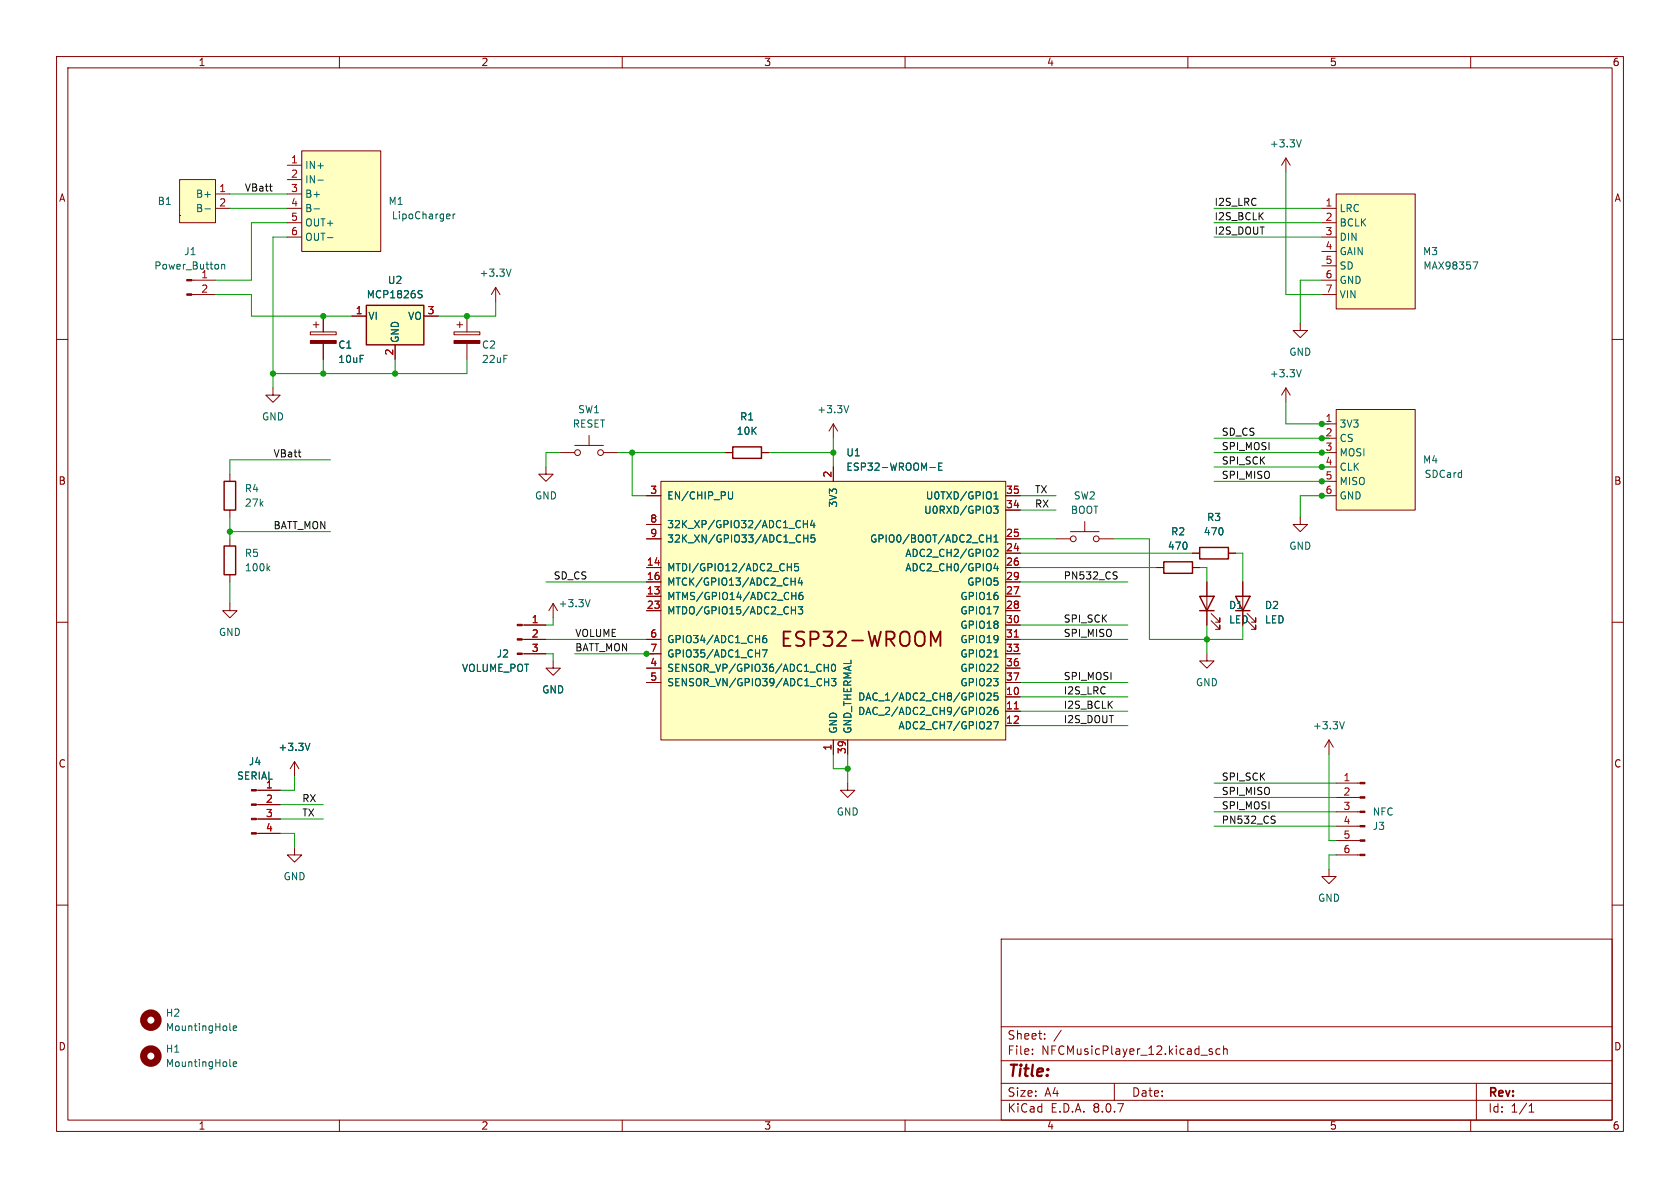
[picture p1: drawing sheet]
<svg xmlns="http://www.w3.org/2000/svg" width="297mm" height="210mm" viewBox="0 0 297 210" stroke-linecap="round" stroke-linejoin="round" font-family="sans-serif">
<g fill="none" stroke="#840000" stroke-width=".18">
<path d="M10 10h277v190h-277zM12 12h273v186h-273zM60 10v2M110 10v2M160 10v2M210 10v2M260 10v2M10 60h2M285 60h2M128.3 80h1.2M134.6 80h1.3M229.9 91.4v1.3h1.2l-1.2 1.3-1.3-1.3h1.3"/>
<path d="M10 110h2M285 110h2M234.9 153.7v1.2h1.3l-1.3 1.3-1.2-1.3h1.2M10 160h2M177 166h108v32h-108zM285 160h2M60 198v2M110 198v2M160 198v2M177 194.5h108M177 191.5h108M177 187.5h108"/>
<path d="M177 181.5h108M182.5 186.3v.1M182.5 185.5v.1M184.7 183.6v.1M184.7 182.8v.1M187.6 182.1l-1.3 2M197 191.5v3M210 198v2M214.3 185.5l-.3-.1-.3 .2 .1 .2 .5 .2v.3h-.6M215.7 185.5l-.5-.1-.2 .3v.4l.1 .2h.6M216.3 185.5l.2-.1 .4 .1 .1 .9M216.3 184.9v1.5"/>
<path d="M260 198v2M261 191.5v6.5M270.3 196.6h.9M270.3 195.5l.4-.4v1.5"/>
</g>
<path d="M129.5 79h5.1v2h-5.1z" fill="none" stroke="#840000" stroke-width=".25"/>
<path d="M116.8 85.1h61v45.7h-61z" fill="#ffffc2"/>
<g fill="none" stroke="#840000" stroke-width=".18">
<path d="M147.3 74.9v2.6M147.3 74.9l-.7 1.3M147.3 74.9l.8 1.3M114.3 95.3h2.5M114.3 87.6h2.5M114.3 92.7h2.5M116.8 85.1h61v45.7h-61zM147.3 82.6v2.5M177.8 97.8h2.5M177.8 95.3h2.5M177.8 87.6h2.5M177.8 90.2h2.5"/>
<path d="M92.3 110.5h4.2M92.3 113h4.2M92.3 115.6h4.2M114.3 105.4h2.5M114.3 100.3h2.5M114.3 102.9h2.5M114.3 108h2.5M114.3 113h2.5M114.3 115.6h2.5M114.3 118.1h2.5M177.8 105.4h2.5M177.8 100.3h2.5"/>
<path d="M177.8 102.9h2.5M177.8 108h2.5M177.8 110.5h2.5M177.8 113h2.5M177.8 115.6h2.5M177.8 118.1h2.5M114.3 120.7h2.5M147.3 130.8v2.6M149.9 138.4v1.3h1.2l-1.2 1.3-1.3-1.3h1.3M149.9 130.8v2.6M177.8 123.2h2.5M177.8 125.7h2.5"/>
<path d="M177.8 128.3h2.5M177.8 120.7h2.5"/>
</g>
<g fill="none" stroke="#840000" stroke-width=".32">
<path d="M138.6 112.9h.8M139.8 111.6h-1.2v2.6h1.2M142.2 111.8l-1-.2a.62 .62 0 0 0-.5 .7 .62 .62 0 0 0 .5 .6 .93 .93 0 0 1 1 .6 .65 .65 0 0 1-.5 .7l-1-.1M143.3 113h.9a.69 .69 0 0 0 .5-.7 .69 .69 0 0 0-.5-.7h-.9v2.6M145.6 111.6h1.5l-.8 1a.69 .69 0 0 1 .8 .5v.6l-.2 .4-.2 .1h-.8l-.3-.3M148.1 111.9l.4-.3h.6a.69 .69 0 0 1 .3 1.1l-1.4 1.5h1.6M150.6 113.2h2M153.5 111.6l.7 2.6 .4-1.8 .5 1.8 .6-2.6M156.7 113h1a.69 .69 0 0 0 .5-.7 .69 .69 0 0 0-.5-.7h-1v2.6M157.3 113l.8 1.2M159.5 111.8a.84 .84 0 0 1 .9-.1 .84 .84 0 0 1 .4 .8v.8a.85 .85 0 0 1-.8 .9 .85 .85 0 0 1-.9-.9v-.8l.1-.5zM161.9 112a.85 .85 0 0 1 1-.4 .85 .85 0 0 1 .6 .9v.8a.85 .85 0 0 1-.9 .9 .85 .85 0 0 1-.8-.9z"/>
<path d="M164.6 114.2v-2.6l.8 1.9 .8-1.9v2.6"/>
</g>
<g fill="none" stroke="#006464" stroke-width=".18">
<path d="M150 71.7l-.4 1.3M129.5 86.9l-.1 1.2-.1 .1-.4-.1M139.9 99.6v1.3M141.1 99.6h-.6v.6l.1-.1 .5 .1 .1 .2-.1 .4-.2 .1-.4-.1M142 92v1.3M142 92.6h.8M142.1 95.2h.7M142.1 94.6v1.2M142.8 92v1.3M142.8 94.6v1.2M143.6 92l-.3 .9h.8M143.9 92.4v.9"/>
<path d="M144 94.6h-.6v.6l.1-.2 .5 .1 .1 .2-.1 .4-.2 .1-.4-.1M164.4 82.6h.9M166 82.5h.4M166.6 81.9h-.6v1.2h.6M174.4 95.2h.8M175.2 94.6v1.2M175.7 89.5h.7l-.4 .5 .4 .1v.5l-.2 .1h-.5M175.7 97.2l.5-.1 .2 .4-.7 .9h.7M175.7 95.8h.7M175.7 87.3l.4-.4v1.3M175.7 94.9l.4-.3v1.2M175.7 88.2h.7"/>
<path d="M176 99.6l-.3 .9h.8M134.8 114.9h.8l-.5 1.2M135.4 112.3l-.3 .1a.86 .86 0 0 0 0 1.2l.4-.1 .1-.4-.3-.3h-.2l-.3 .3M139.2 100.2h.7M139.8 102.8h.8M139.9 107.9h.7M140 105.3h.7M140.6 102.2v1.2M140.6 107.3v1.2M140.7 104.7v1.3M141.1 107.3h.8l-.4 .4 .3 .2v.5l-.1 .1-.6-.1M141.4 102.1l-.3 .9h.8"/>
<path d="M141.7 102.6v.8M141.8 104.7l-.3 .1a.86 .86 0 0 0 0 1.2l.4-.1 .1-.5-.3-.2-.3 .1-.2 .1M145.7 118h.7M146.4 117.4v1.3M146.5 120v1.2M147 120h.8l-.5 .4 .4 .2v.5l-.2 .1-.5-.1M147.1 117.5l.2-.1a.68 .68 0 0 1 .4 .7 .68 .68 0 0 1-.4 .6l-.2-.1-.1-.4zM175.7 116.1h.7M176.3 100.1v.8M145.8 120.6h.7M174.5 122.6l.5-.1 .2 .4-.8 .9h.8M174.5 125.2l.5-.2 .2 .4-.8 .9h.8"/>
<path d="M175.7 127.6h.8l-.5 1.2M176.3 125l-.3 .1a.86 .86 0 0 0 0 1.2l.4-.1v-.4l-.2-.3-.4 .1-.1 .2M176.4 122.5h-.6l-.1 .6 .2-.1h.4l.1 .2v.4l-.2 .2-.5-.2"/>
</g>
<path d="M179.3 112.6h.7M179.3 125.3h.7" fill="none" stroke="#a90000" stroke-width=".18"/>
<g fill="#840000" stroke="#840000" stroke-width=".18">
<path d="M91.4 115.4h.9v.3h-.9z"/>
<path d="M91.4 112.9h.9v.3h-.9z"/>
<path d="M91.4 110.4h.9v.2h-.9z"/>
</g>
<path d="M53.3 26.7h14v17.8h-14z" fill="#ffffc2"/>
<g fill="none" stroke="#840000" stroke-width=".18">
<path d="M50.8 29.2h2.5M50.8 31.8h2.5M50.8 34.3h2.5M50.8 36.8h2.5M50.8 39.4h2.5M53.3 26.7h14v17.8h-14zM50.8 41.9h2.5M48.3 68.6v1.3h1.2l-1.2 1.2-1.3-1.2h1.3M101.6 78.7h5.1M104.1 77v1.7M99.1 80h2.5M106.7 80h2.5"/>
<path d="M210.8 97.8h1.3M217.2 97.8h1.2M204.5 100.3h1.2M210.8 100.3h1.3M234.9 130.8l-.7 1.3M234.9 130.8v2.6M234.9 130.8l.8 1.3M52.1 149.9v1.2h1.2l-1.2 1.3-1.3-1.3h1.3"/>
<circle cx="102.1" cy="80" r=".51"/>
<circle cx="106.2" cy="80" r=".51"/>
</g>
<path d="M55.5 36.9h1M56.2 31.8h1M79.5 37.9l.1 .2-.6 .2M80.1 37.8v.9M80.5 37.8l-.4 .3M57.9 42h.9M237.7 127.6l-.5 1.2M40.6 188.4l.2 .1M40.6 182l.2 .2M41.2 188.1l.6-.1v-.2l-.4-.1-.2 .2 .1 .6h.5M41.2 181.8l.6-.2v-.2l-.4-.1-.2 .2 .1 .6h.5" fill="none" stroke="#006464" stroke-width=".18"/>
<path d="M205.7 99.3h5.1v2h-5.1zM212.1 96.8h5.1v2h-5.1z" fill="none" stroke="#840000" stroke-width=".25"/>
<g fill="none" stroke="#840000" stroke-width="1.3">
<circle cx="26.7" cy="186.7" r="1.27"/>
<circle cx="26.7" cy="180.3" r="1.27"/>
</g>
<path d="M31.7 31.8h6.4v7.6h-6.4z" fill="#ffffc2"/>
<path d="M31.7 31.8h6.4v7.6h-6.4zM31.7 38.1h.1M38.1 34.3h2.5M38.1 36.8h2.5M54.9 58.7h4.5v.5h-4.5zM55.4 57.4h1M55.9 56.9v1M57.1 55.9v2.8M57.1 60.7v2.8M40.6 83.8v1.3M40.6 90.2v1.2" fill="none" stroke="#840000" stroke-width=".18"/>
<path d="M36.2 36.9h1" fill="none" stroke="#006464" stroke-width=".18"/>
<path d="M39.6 85.1h2.1v5.1h-2.1z" fill="none" stroke="#840000" stroke-width=".25"/>
<path d="M54.9 60.2h4.5v.5h-4.5z" fill="#840000" stroke="#840000" stroke-width=".18"/>
<path d="M236.2 34.3h14v20.3h-14z" fill="#ffffc2"/>
<path d="M233.7 36.8h2.5M233.7 39.4h2.5M236.2 34.3h14v20.3h-14zM233.7 41.9h2.5M233.7 44.5h2.5M233.7 47h2.5M233.7 49.5h2.5M233.7 52.1h2.5M97.8 116.8v1.3h1.3l-1.3 1.3-1.3-1.3h1.3" fill="none" stroke="#840000" stroke-width=".18"/>
<path d="M260.4 46.3h.9l-.6 1.3" fill="none" stroke="#006464" stroke-width=".18"/>
<path d="M64.8 54h10.1v7h-10.1z" fill="#ffffc2"/>
<path d="M64.8 54h10.1v7h-10.1zM39.6 96.5h2.1v5.1h-2.1zM212.1 105.4h2.5l-1.2 2.6zM212.1 108h2.5M218.4 105.4h2.6l-1.3 2.6zM218.4 108h2.6" fill="none" stroke="#840000" stroke-width=".25"/>
<g fill="none" stroke="#840000" stroke-width=".18">
<path d="M62.2 55.9h2.6M74.9 55.9h2.6M80.3 58.7h4.5v.5h-4.5zM80.8 57.4h1M81.3 56.9v1M82.5 55.9v2.8M87.6 50.8l-.7 1.3M87.6 50.8v2.5M87.6 50.8l.8 1.3M69.8 61v2.5M82.5 60.7v2.8M40.6 95.3v1.2"/>
<path d="M40.6 106.7v1.3h1.3l-1.3 1.2-1.2-1.2h1.2M40.6 101.6v1.3M213.4 102.9v7.6M214.1 109.7l1.5 1.6v-.8v.8h-.7M214.1 108.5l1.5 1.5v-.8v.8h-.7M219.7 102.9v7.6M220.5 109.7l1.5 1.6v-.8v.8h-.8M220.5 108.5l1.5 1.5v-.8v.8h-.8"/>
</g>
<path d="M74.1 52l.4 .1 .1 .3-.2 .2h-.3M74.1 51.4h.5M90.4 47.6l-.5 1.2M47.3 100.4l.4 .5M47.7 100.1l-.5 .4" fill="none" stroke="#006464" stroke-width=".18"/>
<path d="M80.3 60.2h4.5v.5h-4.5z" fill="#840000" stroke="#840000" stroke-width=".18"/>
<path d="M236.2 72.4h14v17.8h-14z" fill="#ffffc2"/>
<g fill="none" stroke="#840000" stroke-width=".18">
<path d="M227.3 27.9v2.6M227.3 27.9l-.7 1.3M227.3 27.9l.8 1.3M33.9 52.1h4.2M33.9 49.5h4.2M57.1 55.9v2.8M62.2 55.9h2.6M74.9 55.9h2.6M229.9 57.2v1.2h1.2l-1.2 1.3-1.3-1.3h1.3M57.1 60.7v2.8M69.8 61v2.5M227.3 68.6l-.7 1.3"/>
<path d="M227.3 68.6v2.5M227.3 68.6l.8 1.3M233.7 74.9h2.5M233.7 77.5h2.5M236.2 72.4h14v17.8h-14zM96.5 82.6v1.2h1.3l-1.3 1.3-1.3-1.3h1.3M114.3 87.6h2.5M114.3 95.3h2.5M114.3 92.7h2.5M128.3 80h1.2M134.6 80h1.3M147.3 82.6v2.5"/>
<path d="M177.8 87.6h2.5M177.8 95.3h2.5M177.8 97.8h2.5M177.8 90.2h2.5M186.7 95.3h2.5M189.2 94h5.1M191.8 92.2v1.8M194.3 95.3h2.5M210.8 97.8h1.3M217.2 97.8h1.2M233.7 80h2.5M233.7 82.6h2.5"/>
<path d="M233.7 85.1h2.5M233.7 87.6h2.5M92.7 110.5h3.8M92.7 113h3.8M92.7 115.6h3.8M97.8 106.7l-.8 1.3M97.8 106.7v2.5M97.8 106.7l.8 1.3M114.3 113h2.5M114.3 115.6h2.5M114.3 100.3h2.5M114.3 105.4h2.5"/>
<path d="M114.3 102.9h2.5M114.3 108h2.5M114.3 118.1h2.5M177.8 110.5h2.5M177.8 113h2.5M177.8 115.6h2.5M177.8 100.3h2.5M177.8 105.4h2.5M177.8 102.9h2.5M177.8 108h2.5M177.8 118.1h2.5M204.5 100.3h1.2"/>
<path d="M210.8 100.3h1.3M213.4 115.6v1.2h1.2l-1.2 1.3-1.3-1.3h1.3M213.4 102.9v2.5M213.4 108v2.5M219.7 102.9v2.5M219.7 108v2.5M45.3 139.7h4.2M52.1 134.6l-.8 1.3M52.1 134.6v2.6M52.1 134.6l.7 1.3M114.3 120.7h2.5M147.3 130.8v2.6"/>
<path d="M149.9 130.8v2.6M177.8 123.2h2.5M177.8 125.7h2.5M177.8 128.3h2.5M177.8 120.7h2.5M236.2 138.4h4.2M45.3 147.3h4.2M45.3 144.8h4.2M45.3 142.2h4.2M236.2 151.1h4.2M236.2 148.6h4.2M236.2 146.1h4.2"/>
<path d="M236.2 143.5h4.2M236.2 141h4.2"/>
<circle cx="189.7" cy="95.3" r=".51"/>
<circle cx="193.8" cy="95.3" r=".51"/>
</g>
<g fill="none" stroke="#006464" stroke-width=".18">
<path d="M230.1 24.7l-.5 1.3M39.2 46.7v.9M39.2 46.8l.2-.1 .3 .1v.8M74.1 52l.4 .1 .1 .3-.2 .2h-.3M74.1 51.4h.5M230.1 65.3l-.5 1.3M129.5 86.9l-.1 1.2-.1 .1-.4-.1M139.9 99.6v1.3M141.1 99.6h-.6v.6l.1-.1 .5 .1 .1 .2-.1 .4-.2 .1-.4-.1M142 92v1.3M142 92.6h.8M142.1 95.2h.7"/>
<path d="M142.1 94.6v1.2M142.8 92v1.3M142.8 94.6v1.2M143.6 92l-.3 .9h.8M143.9 92.4v.9M144 94.6h-.6v.6l.1-.2 .5 .1 .1 .2-.1 .4-.2 .1-.4-.1M164.4 82.6h.9M166 82.5h.4M166.6 81.9h-.6v1.2h.6M174.4 95.2h.8M175.2 94.6v1.2M175.7 89.5h.7l-.4 .5 .4 .1v.5l-.2 .1h-.5"/>
<path d="M175.7 97.2l.5-.1 .2 .4-.7 .9h.7M175.7 95.8h.7M175.7 87.3l.4-.4v1.3M175.7 94.9l.4-.3v1.2M175.7 88.2h.7M176 99.6l-.3 .9h.8M104.3 106l-.4 1.3M134.8 114.9h.8l-.5 1.2M135.4 112.3l-.3 .1a.86 .86 0 0 0 0 1.2l.4-.1 .1-.4-.3-.3h-.2l-.3 .3M139.2 100.2h.7M139.8 102.8h.8M139.9 107.9h.7"/>
<path d="M140 105.3h.7M140.6 102.2v1.2M140.6 107.3v1.2M140.7 104.7v1.3M141.1 107.3h.8l-.4 .4 .3 .2v.5l-.1 .1-.6-.1M141.4 102.1l-.3 .9h.8M141.7 102.6v.8M141.8 104.7l-.3 .1a.86 .86 0 0 0 0 1.2l.4-.1 .1-.5-.3-.2-.3 .1-.2 .1M145.7 118h.7M146.4 117.4v1.3M146.5 120v1.2M147 120h.8l-.5 .4 .4 .2v.5l-.2 .1-.5-.1"/>
<path d="M147.1 117.5l.2-.1a.68 .68 0 0 1 .4 .7 .68 .68 0 0 1-.4 .6l-.2-.1-.1-.4zM175.7 116.1h.7M176.3 100.1v.8M54.8 131.4l-.4 1.3M145.8 120.6h.7M174.5 122.6l.5-.1 .2 .4-.8 .9h.8M174.5 125.2l.5-.2 .2 .4-.8 .9h.8M175.7 127.6h.8l-.5 1.2M176.3 125l-.3 .1a.86 .86 0 0 0 0 1.2l.4-.1v-.4l-.2-.3-.4 .1-.1 .2M176.4 122.5h-.6l-.1 .6 .2-.1h.4l.1 .2v.4l-.2 .2-.5-.2"/>
</g>
<g fill="#840000" stroke="#840000" stroke-width=".18">
<path d="M44.4 147.2h.9v.2h-.9z"/>
<path d="M44.4 144.7h.9v.2h-.9z"/>
<path d="M44.4 142.1h.9v.3h-.9z"/>
<path d="M44.4 139.6h.9v.2h-.9z"/>
<path d="M240.4 151h.9v.3h-.9z"/>
<path d="M240.4 148.5h.9v.2h-.9z"/>
<path d="M240.4 145.9h.9v.3h-.9z"/>
<path d="M240.4 143.4h.9v.2h-.9z"/>
<path d="M240.4 140.8h.9v.3h-.9z"/>
<path d="M240.4 138.3h.9v.3h-.9z"/>
<path d="M33 51.9h.9v.3h-.9z"/>
<path d="M33 49.4h.9v.3h-.9z"/>
</g>
<path d="M47.6 32.9h.5M48 33.8h.1M52.7 79.9h.5M53.1 80.8h.1M197.3 101.8l.2 .2-.2 .4M197.3 101.1h.2M225.2 144.9l.2 .3-.2 .3M225.3 144.3h.1" fill="none" stroke="#0f0f0f" stroke-width=".18"/>
<g fill="none" stroke="#009600" stroke-width=".18">
<path d="M40.6 34.3h10.2M40.6 36.8h10.2M50.8 39.4h-6.4v10.1h-6.3M214.6 39.4h19.1M214.6 36.8h19.1M227.3 30.5v21.6h6.4M38.1 52.1h6.3v3.8h17.8M50.8 41.9h-2.5v26.7M87.6 53.3v2.6h-10.1M214.6 41.9h19.1M233.7 49.5h-3.8v7.7M57.1 63.5v2.5"/>
<path d="M69.8 63.5v2.5M82.5 63.5v2.5h-34.2M147.3 77.5v5.1M214.6 77.5h19.1M227.3 71.1v3.8h7.6M40.6 91.4v3.9M40.6 94h17.8M58.4 81.3h-17.8v2.5M99.1 80h-2.6v2.6M109.2 80h19.1M111.8 80v7.6h2.5M135.9 80h11.4"/>
<path d="M180.3 87.6h6.4M180.3 95.3h6.4M180.3 90.2h6.4M180.3 97.8h30.5M196.8 95.3h6.4v17.7h16.5v-2.5M214.6 85.1h20.3M214.6 80h20.3M214.6 82.6h19.1M218.4 97.8h1.3v5.1M234.9 87.6h-5v3.8M40.6 102.9v3.8M96.5 115.6h1.3v1.2"/>
<path d="M96.5 113h17.8M96.5 102.9h17.8M97.8 109.2v1.3h-1.3M101.6 115.6h14M180.3 110.5h19.1M180.3 113h19.1M180.3 102.9h19.1M180.3 100.3h24.2M212.1 100.3h1.3v2.6M213.4 110.5v5.1M52.1 137.2v2.5h-2.6M147.3 133.4v2.5h2.6"/>
<path d="M149.9 133.4v5M180.3 120.7h19.1M180.3 125.7h19.1M180.3 123.2h19.1M180.3 128.3h19.1M214.6 138.4h21.6M234.9 133.4v15.2h1.3M49.5 147.3h2.6v2.6M49.5 144.8h7.6M49.5 142.2h7.6M214.6 146.1h21.6M214.6 143.5h21.6"/>
<path d="M214.6 141h21.6M236.2 151.1h-1.3v2.6"/>
</g>
<path d="M179.3 112.6h.7M179.3 125.3h.7" fill="none" stroke="#a90000" stroke-width=".18"/>
<g fill="#009600" stroke="#009600" stroke-width=".18">
<circle cx="114.3" cy="115.6" r=".46"/>
<circle cx="40.6" cy="94" r=".46"/>
<circle cx="233.7" cy="87.6" r=".46"/>
<circle cx="233.7" cy="82.6" r=".46"/>
<circle cx="233.7" cy="77.5" r=".46"/>
<circle cx="233.7" cy="74.9" r=".46"/>
<circle cx="213.4" cy="113" r=".46"/>
<circle cx="233.7" cy="80" r=".46"/>
<circle cx="233.7" cy="85.1" r=".46"/>
<circle cx="82.5" cy="55.9" r=".46"/>
<circle cx="69.8" cy="66" r=".46"/>
<circle cx="57.1" cy="55.9" r=".46"/>
<circle cx="48.3" cy="66" r=".46"/>
<circle cx="57.1" cy="66" r=".46"/>
<circle cx="111.8" cy="80" r=".46"/>
<circle cx="149.9" cy="135.9" r=".46"/>
<circle cx="147.3" cy="80" r=".46"/>
</g>
<text font-size="2.8" fill="#840000" x="178" y="190.9">Title:</text>
<g font-size="2.1" fill="#840000">
<text x="178" y="184">Sheet:</text>
<text x="178" y="186.7">File:</text>
<text x="184.1" y="186.7">NFCMusicPlayer_12.kicad_sch</text>
<text x="178" y="196.9">KiCad</text>
<text x="178" y="194.1">Size:</text>
<text x="184.7" y="194.1">A4</text>
<text x="185.7" y="196.9">E.D.A.</text>
<text x="193.3" y="196.9">8.0.7</text>
<text x="200" y="194.1">Date:</text>
<text x="263" y="194.3">Rev:</text>
<text x="263" y="196.9">Id:</text>
<text x="267.1" y="196.9">1/1</text>
</g>
<g font-size="1.8" fill="#840000">
<text x="35" y="11.9">1</text>
<text x="85" y="11.9">2</text>
<text x="135" y="11.9">3</text>
<text x="185" y="11.9">4</text>
<text x="235" y="11.9">5</text>
<text x="285" y="11.9">6</text>
<text x="10.3" y="35.9">A</text>
<text x="285.3" y="35.9">A</text>
<text x="10.3" y="85.9">B</text>
<text x="285.3" y="85.9">B</text>
<text x="10.3" y="135.9">C</text>
<text x="285.3" y="135.9">C</text>
<text x="10.3" y="185.9">D</text>
<text x="285.3" y="185.9">D</text>
<text x="35" y="199.9">1</text>
<text x="85" y="199.9">2</text>
<text x="135" y="199.9">3</text>
<text x="185" y="199.9">4</text>
<text x="235" y="199.9">5</text>
<text x="285" y="199.9">6</text>
</g>
<g font-size="1.8" fill="#a90000">
<text x="51.4" y="29">1</text>
<text x="38.7" y="34">1</text>
<text x="51.4" y="31.5">2</text>
<text x="51.4" y="34">3</text>
<text x="38.7" y="36.6">2</text>
<text x="51.4" y="36.6">4</text>
<text x="51.4" y="39.1">5</text>
<text x="51.4" y="41.7">6</text>
<text x="234.2" y="36.6">1</text>
<text x="234.2" y="39.1">2</text>
<text x="234.2" y="41.7">3</text>
<text x="234.2" y="44.2">4</text>
<text x="234.2" y="46.7">5</text>
<text x="35.5" y="51.8">2</text>
<text x="234.2" y="49.3">6</text>
<text x="234.2" y="51.8">7</text>
<text x="62.8" y="55.6">1</text>
<text x="75.5" y="55.6">3</text>
<text x="69.6" y="62.9" transform="rotate(-90 69.6 62.9)">2</text>
<text x="234.2" y="74.7">1</text>
<text x="234.2" y="79.8">3</text>
<text x="114.9" y="87.4">3</text>
<text x="147.1" y="84.5" transform="rotate(-90 147.1 84.5)">2</text>
<text x="177.8" y="89.9">34</text>
<text x="177.8" y="87.4">35</text>
<text x="234.2" y="84.8">5</text>
<text x="234.2" y="87.4">6</text>
<text x="114.9" y="92.5">8</text>
<text x="114.9" y="95">9</text>
<text x="177.8" y="95">25</text>
<text x="114.3" y="100.1">14</text>
<text x="177.8" y="97.5">24</text>
<text x="177.8" y="100.1">26</text>
<text x="114.3" y="105.2">13</text>
<text x="114.3" y="102.6">16</text>
<text x="114.3" y="107.7">23</text>
<text x="177.8" y="105.2">27</text>
<text x="177.8" y="107.7">28</text>
<text x="177.8" y="102.6">29</text>
<text x="93.9" y="110.2">1</text>
<text x="93.9" y="112.8">2</text>
<text x="114.9" y="112.8">6</text>
<text x="177.8" y="110.2">30</text>
<text x="177.8" y="112.8">31</text>
<text x="93.9" y="115.3">3</text>
<text x="114.9" y="117.9">4</text>
<text x="114.9" y="115.3">7</text>
<text x="177.8" y="115.3">33</text>
<text x="177.8" y="117.9">36</text>
<text x="114.9" y="120.4">5</text>
<text x="177.8" y="122.9">10</text>
<text x="177.8" y="125.5">11</text>
<text x="177.8" y="120.4">37</text>
<text x="177.8" y="128">12</text>
<text x="147.1" y="132.8" transform="rotate(-90 147.1 132.8)">1</text>
<text x="149.6" y="133.4" transform="rotate(-90 149.6 133.4)">39</text>
<text x="46.9" y="139.4">1</text>
<text x="46.9" y="142">2</text>
<text x="237.4" y="138.2">1</text>
<text x="237.4" y="140.7">2</text>
<text x="237.4" y="143.3">3</text>
<text x="46.9" y="144.5">3</text>
<text x="46.9" y="147.1">4</text>
<text x="237.4" y="145.8">4</text>
<text x="237.4" y="148.3">5</text>
<text x="237.4" y="150.9">6</text>
</g>
<g font-size="1.8" fill="#006464">
<text x="224.4" y="26.3">+3.3V</text>
<text x="34.5" y="35.2">B+</text>
<text x="53.8" y="30.1">IN+</text>
<text x="53.8" y="32.6">IN-</text>
<text x="53.8" y="35.2">B+</text>
<text x="27.8" y="36.4">B1</text>
<text x="34.5" y="37.7">B-</text>
<text x="53.8" y="37.7">B-</text>
<text x="53.8" y="40.2">OUT+</text>
<text x="68.6" y="36.4">M1</text>
<text x="69.2" y="39">LipoCharger</text>
<text x="236.7" y="37.7">LRC</text>
<text x="236.7" y="40.2">BCLK</text>
<text x="27.2" y="47.9">Power_Button</text>
<text x="32.5" y="45.3">J1</text>
<text x="53.8" y="42.8">OUT-</text>
<text x="236.7" y="42.8">DIN</text>
<text x="236.7" y="45.3">GAIN</text>
<text x="236.7" y="47.9">SD</text>
<text x="251.5" y="45.3">M3</text>
<text x="251.5" y="47.9">MAX98357</text>
<text x="35.5" y="49.3">1</text>
<text x="64.7" y="52.9">MCP1826S</text>
<text x="68.5" y="50.4">U2</text>
<text x="84.7" y="49.1">+3.3V</text>
<text x="236.7" y="50.4">GND</text>
<text x="236.7" y="52.9">VIN</text>
<text x="65" y="56.7">VI</text>
<text x="72.1" y="56.7">VO</text>
<text x="59.7" y="61.8">C1</text>
<text x="59.7" y="64.4">10uF</text>
<text x="70.7" y="60.7" transform="rotate(-90 70.7 60.7)">GND</text>
<text x="85.1" y="61.8">C2</text>
<text x="85.1" y="64.4">22uF</text>
<text x="227.8" y="63.1">GND</text>
<text x="224.4" y="66.9">+3.3V</text>
<text x="46.2" y="74.5">GND</text>
<text x="101.2" y="75.8">RESET</text>
<text x="102.1" y="73.3">SW1</text>
<text x="130.1" y="77.1">10K</text>
<text x="130.7" y="74.5">R1</text>
<text x="144.4" y="73.3">+3.3V</text>
<text x="236.7" y="75.8">3V3</text>
<text x="149.5" y="83.4">ESP32-WROOM-E</text>
<text x="149.5" y="80.9">U1</text>
<text x="236.7" y="78.3">CS</text>
<text x="236.7" y="80.9">MOSI</text>
<text x="236.7" y="83.4">CLK</text>
<text x="251.5" y="82.1">M4</text>
<text x="43.2" y="87.2">R4</text>
<text x="43.2" y="89.8">27k</text>
<text x="94.5" y="88.5">GND</text>
<text x="117.9" y="88.5">EN/CHIP_PU</text>
<text x="148.2" y="89.8" transform="rotate(-90 148.2 89.8)">3V3</text>
<text x="163.6" y="88.5">U0TXD/GPIO1</text>
<text x="189.7" y="88.5">SW2</text>
<text x="236.7" y="86">MISO</text>
<text x="236.7" y="88.5">GND</text>
<text x="251.8" y="84.7">SDCard</text>
<text x="117.9" y="93.6">32K_XP/GPIO32/ADC1_CH4</text>
<text x="163.3" y="91">U0RXD/GPIO3</text>
<text x="189.2" y="91">BOOT</text>
<text x="206.9" y="94.8">R2</text>
<text x="212.7" y="94.8">470</text>
<text x="213.3" y="92.3">R3</text>
<text x="43.2" y="98.7">R5</text>
<text x="43.2" y="101.2">100k</text>
<text x="117.9" y="101.2">MTDI/GPIO12/ADC2_CH5</text>
<text x="117.9" y="96.1">32K_XN/GPIO33/ADC1_CH5</text>
<text x="153.7" y="96.1">GPIO0/BOOT/ADC2_CH1</text>
<text x="159.9" y="98.7">ADC2_CH2/GPIO2</text>
<text x="159.9" y="101.2">ADC2_CH0/GPIO4</text>
<text x="206.4" y="97.4">470</text>
<text x="227.8" y="97.4">GND</text>
<text x="98.7" y="107.5">+3.3V</text>
<text x="117.9" y="106.3">MTMS/GPIO14/ADC2_CH6</text>
<text x="117.9" y="103.7">MTCK/GPIO13/ADC2_CH4</text>
<text x="169.7" y="106.3">GPIO16</text>
<text x="170.9" y="103.7">GPIO5</text>
<text x="217.2" y="107.9">D1</text>
<text x="223.5" y="107.9">D2</text>
<text x="38.6" y="112.6">GND</text>
<text x="117.9" y="108.8">MTDO/GPIO15/ADC2_CH3</text>
<text x="117.9" y="113.9">GPIO34/ADC1_CH6</text>
<text x="169.7" y="108.8">GPIO17</text>
<text x="169.7" y="111.4">GPIO18</text>
<text x="169.7" y="113.9">GPIO19</text>
<text x="217.2" y="110.4">LED</text>
<text x="223.5" y="110.4">LED</text>
<text x="81.6" y="119">VOLUME_POT</text>
<text x="87.7" y="116.4">J2</text>
<text x="117.9" y="119">SENSOR_VP/GPIO36/ADC1_CH0</text>
<text x="117.9" y="116.4">GPIO35/ADC1_CH7</text>
<text x="169.7" y="116.4">GPIO21</text>
<text x="169.7" y="119">GPIO22</text>
<text x="95.8" y="122.8">GND</text>
<text x="117.9" y="121.5">SENSOR_VN/GPIO39/ADC1_CH3</text>
<text x="151.6" y="124.1">DAC_1/ADC2_CH8/GPIO25</text>
<text x="169.7" y="121.5">GPIO23</text>
<text x="211.3" y="121.5">GND</text>
<text x="148.2" y="129.8" transform="rotate(-90 148.2 129.8)">GND</text>
<text x="150.7" y="129.8" transform="rotate(-90 150.7 129.8)">GND_THERMAL</text>
<text x="151.6" y="126.6">DAC_2/ADC2_CH9/GPIO26</text>
<text x="158.7" y="129.1">ADC2_CH7/GPIO27</text>
<text x="232" y="129.1">+3.3V</text>
<text x="43.9" y="135.5">J4</text>
<text x="49.1" y="132.9">+3.3V</text>
<text x="41.8" y="138">SERIAL</text>
<text x="147.8" y="144.4">GND</text>
<text x="242.6" y="146.9">J3</text>
<text x="242.6" y="144.4">NFC</text>
<text x="50" y="155.8">GND</text>
<text x="232.9" y="159.6">GND</text>
<text x="29.2" y="179.9">H2</text>
<text x="29.2" y="182.5">MountingHole</text>
<text x="29.2" y="186.3">H1</text>
<text x="29.2" y="188.8">MountingHole</text>
</g>
<g font-size="1.8" fill="#0f0f0f">
<text x="43.2" y="33.9">VBatt</text>
<text x="214.6" y="39">I2S_BCLK</text>
<text x="214.6" y="41.6">I2S_DOUT</text>
<text x="214.6" y="36.5">I2S_LRC</text>
<text x="215.9" y="77.1">SD_CS</text>
<text x="48.3" y="80.9">VBatt</text>
<text x="215.9" y="79.7">SPI_MOSI</text>
<text x="215.9" y="82.2">SPI_SCK</text>
<text x="182.9" y="87.3">TX</text>
<text x="182.9" y="89.8">RX</text>
<text x="215.9" y="84.7">SPI_MISO</text>
<text x="48.3" y="93.6">BATT_MON</text>
<text x="97.8" y="102.5">SD_CS</text>
<text x="188" y="102.5">PN532_CS</text>
<text x="101.6" y="112.7">VOLUME</text>
<text x="188" y="112.7">SPI_MISO</text>
<text x="188" y="110.1">SPI_SCK</text>
<text x="101.6" y="115.2">BATT_MON</text>
<text x="188" y="120.3">SPI_MOSI</text>
<text x="188" y="125.4">I2S_BCLK</text>
<text x="188" y="122.8">I2S_LRC</text>
<text x="188" y="127.9">I2S_DOUT</text>
<text x="53.3" y="141.9">RX</text>
<text x="215.9" y="140.6">SPI_MISO</text>
<text x="215.9" y="143.2">SPI_MOSI</text>
<text x="215.9" y="138.1">SPI_SCK</text>
<text x="53.3" y="144.4">TX</text>
<text x="215.9" y="145.7">PN532_CS</text>
</g>
<g font-size="1.8" fill="#009600">
<text x="234.2" y="77.2">2</text>
<text x="234.2" y="82.3">4</text>
</g>
</svg>
